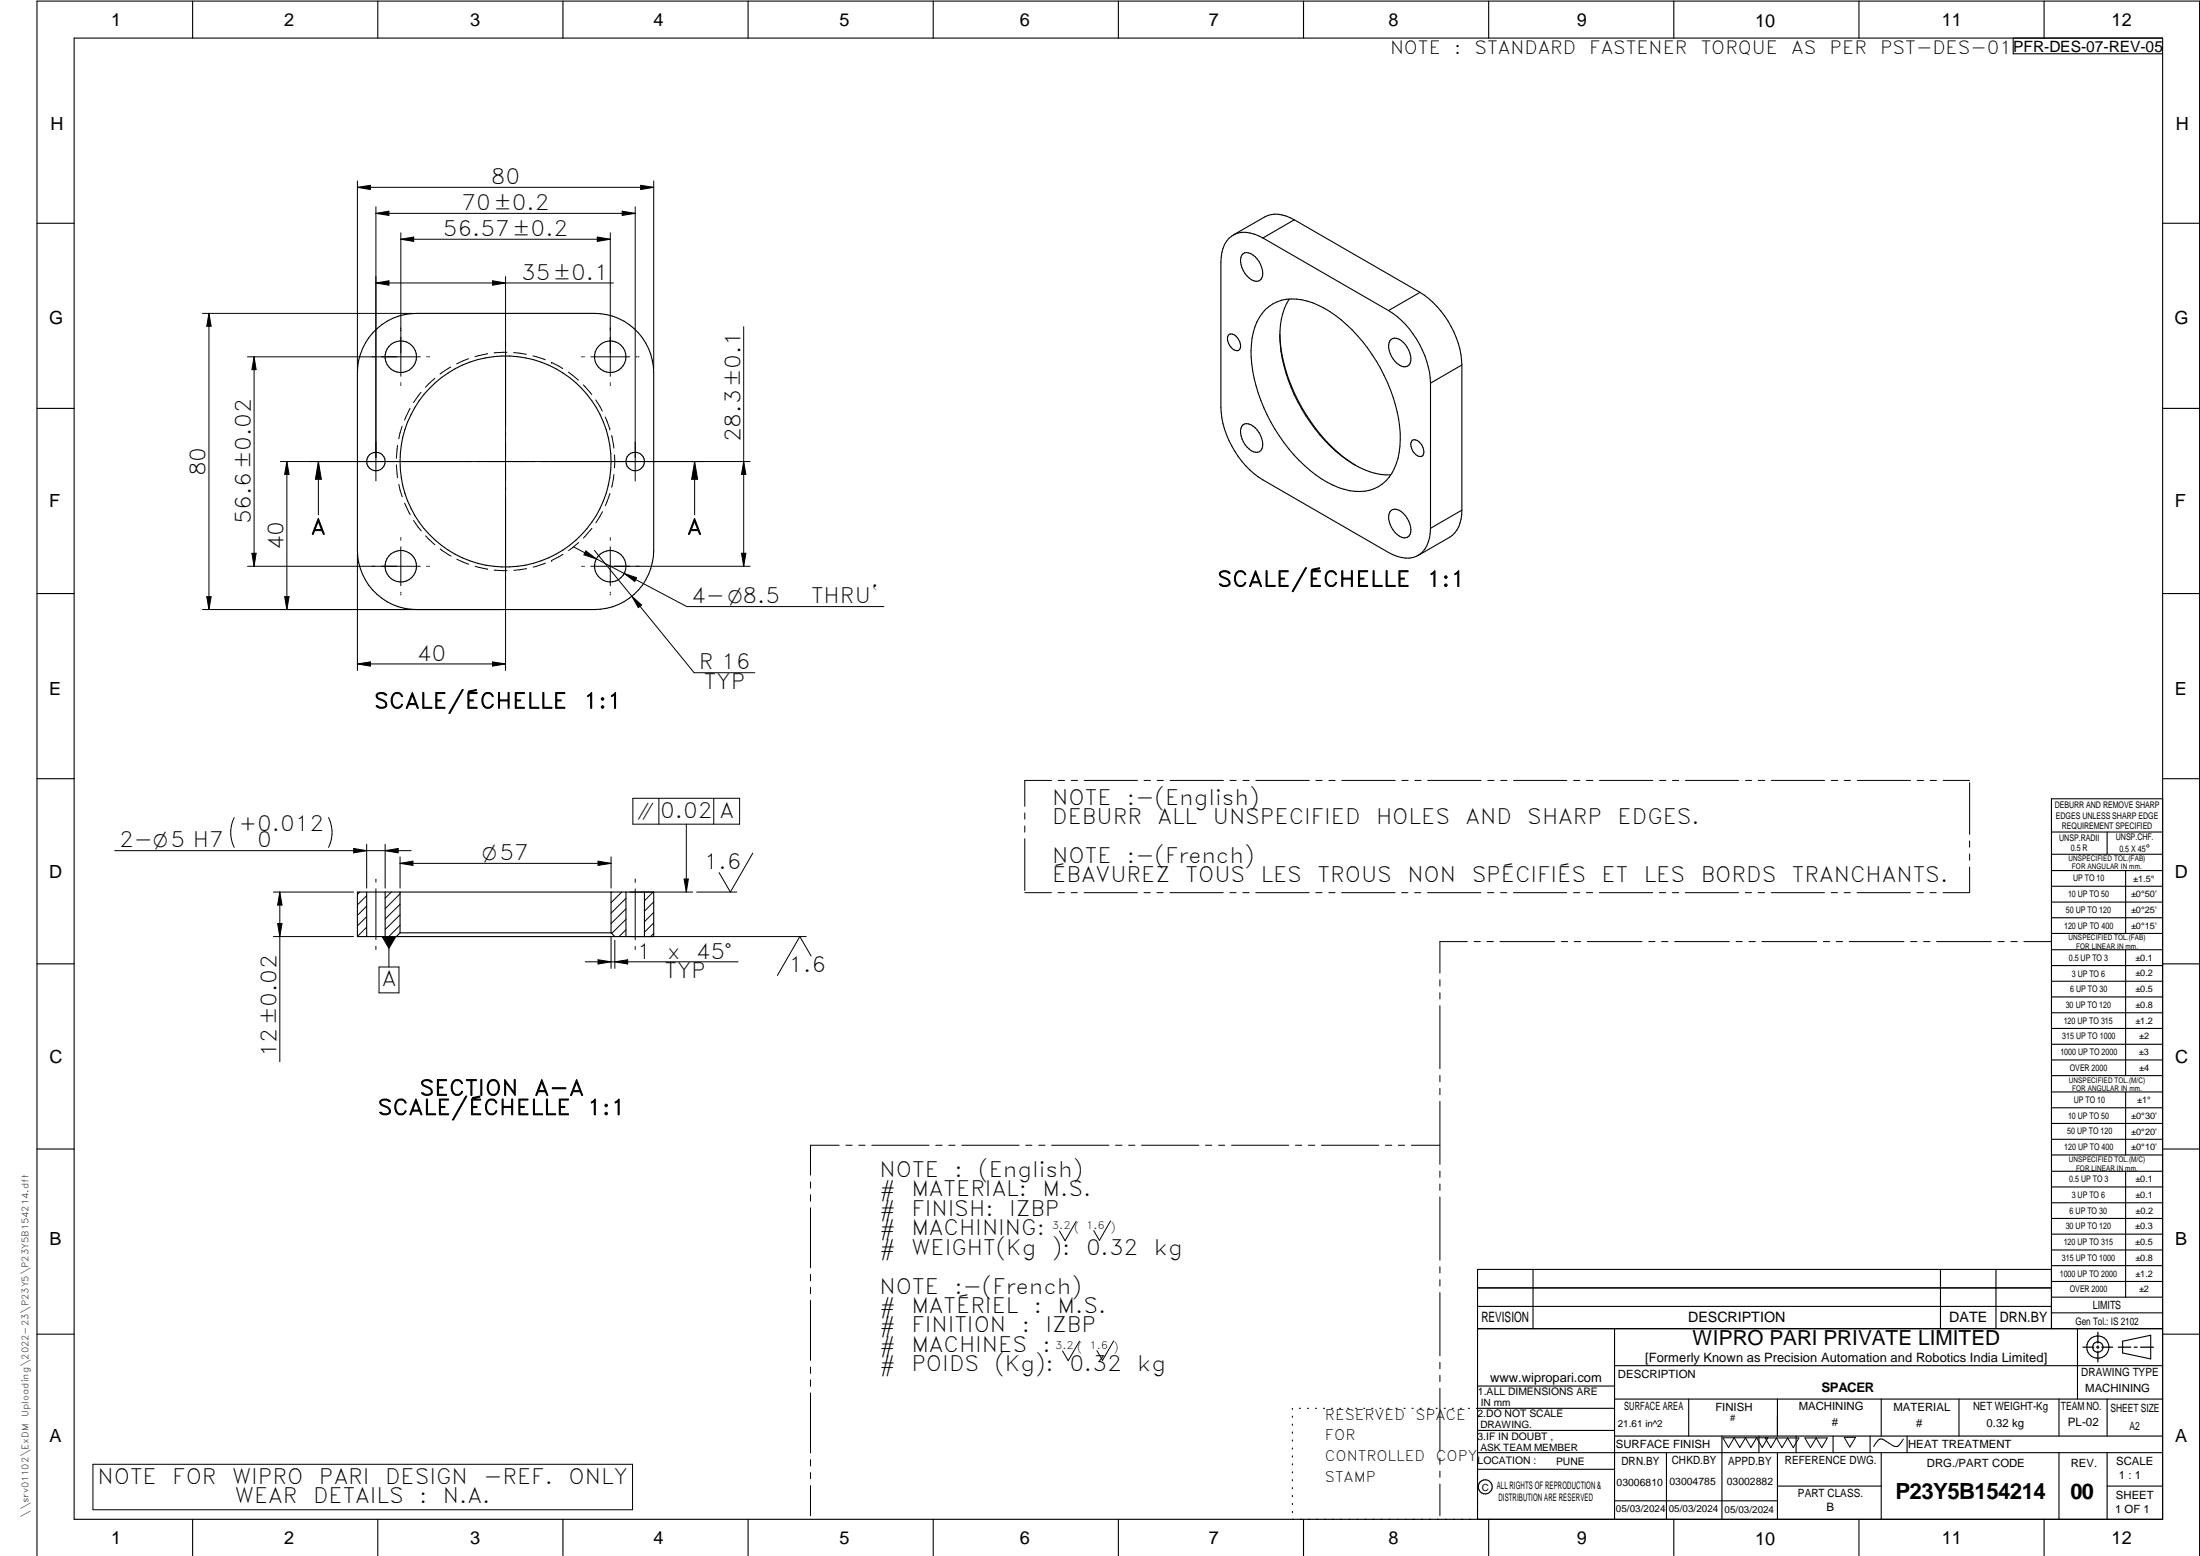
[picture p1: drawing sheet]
<svg xmlns="http://www.w3.org/2000/svg" width="594mm" height="420mm" viewBox="0 0 594 420" stroke-linecap="round" stroke-linejoin="round" font-family="sans-serif">
<g fill="none" stroke="#000" stroke-width=".3">
<path d="M20 10.3h564v400h-564zM52 .3v10M102 .3v10M152 .3v10M202 .3v10M252 .3v10M302 .3v10M352 .3v10M402 .3v10M452 .3v10M502 .3v10M543.6 10.3v4.2h40.4"/>
<path d="M552 .3v10M349.5 59.4l-8.5 4.9M349.5 59.4a8 8 0 0 0-8-.8l-8.5 4.9M349.5 59.4l33.9 19.6M10 60.3h10M335.7 68.5a2.65 2.65 0 0 1 3.3 .8 6 6 0 0 1 1.8 5.7 1.81 1.81 0 0 1-2.9 .5 6.3 6.3 0 0 1-2.8-6zM341 64.3a7.7 7.7 0 0 0-8.4-.5 7.9 7.9 0 0 0-2.9 7v39.2a25.1 25.1 0 0 0 11.3 19.6l33.9 19.6a7.7 7.7 0 0 0 8.5 .5 8.2 8.2 0 0 0 2.9-7M341 64.3l33.9 19.6M383.4 79a25 25 0 0 1 11.4 19.6M383.4 79l-8.5 4.9M584 60.3h10M101.8 88.7a15.6 15.6 0 0 1 10.7-4.1h48a16 16 0 0 1 16 16v48a16 16 0 0 1-16 16h-48a16 16 0 0 1-16-16v-48a16.1 16.1 0 0 1 5.3-11.9z"/>
<path d="M332 90.3a2.78 2.78 0 0 1 2.9 2.6 1.25 1.25 0 0 1-.4 1.7 1.25 1.25 0 0 1-1.7-.5 2.79 2.79 0 0 1-.8-3.8zM341.7 83.6a10.9 10.9 0 0 1 11.3-2.3 31.6 31.6 0 0 1 15 10.9 43.8 43.8 0 0 1 10.1 26.6 15.2 15.2 0 0 1-4.8 11.9 11.8 11.8 0 0 1-11.9 1 38.5 38.5 0 0 1-18.2-17.7 37.7 37.7 0 0 1-5.1-22.7 14.1 14.1 0 0 1 3.6-7.7zM345.6 90.2a46.3 46.3 0 0 0 20.5 35.5M348.1 80.7a20.3 20.3 0 0 0-2.2 14.2 46.3 46.3 0 0 0 17.9 29.3 19.1 19.1 0 0 0 11.8 4M374.9 83.9a25 25 0 0 1 11.4 19.6M375.7 91.7a2.52 2.52 0 0 1 3.3 .8 6 6 0 0 1 1.8 5.6 1.83 1.83 0 0 1-2.9 .5 6.2 6.2 0 0 1-2.8-6.1zM394.8 98.6v39.2M394.8 98.6l-8.5 4.9M10 110.3h10M335.7 114.7a2.65 2.65 0 0 1 3.3 .8 6 6 0 0 1 1.8 5.7 1.81 1.81 0 0 1-2.9 .5 6.3 6.3 0 0 1-2.8-6zM381.5 118.8a2.91 2.91 0 0 1 3 3.2 1.08 1.08 0 0 1-.5 1.2 1.08 1.08 0 0 1-1.3-.1 3.4 3.4 0 0 1-1.5-4zM386.3 103.5v39.2"/>
<path d="M584 110.3h10M375.7 137.8a2.52 2.52 0 0 1 3.3 .8 6 6 0 0 1 1.8 5.7 1.83 1.83 0 0 1-2.9 .5 6.2 6.2 0 0 1-2.8-6.1zM394.8 137.8l-8.5 4.9M394.8 137.8a8 8 0 0 1-3.4 7.3l-8.5 4.9M10 160.3h10M584 160.3h10M10 210.3h10M584 215.7h-30v143.1M584 210.3h10M554 224.7h30M554 230.7h30M554 235.1h30"/>
<path d="M554 239.3h30M569 224.7v6M574 235.1v17M96.5 240.9h80v12h-80zM99 240.9v12M104 240.9v12M108 251.9l-1 1M108 251.9h57M108 240.9v11M165 251.9l1 1M165 240.9v11M169 240.9v12"/>
<path d="M174 240.9v12M554 243.6h30M554 247.8h30M554 252.1h30M554 256.5h30M574 256.5v33.9M10 260.3h10M554 260.7h30M554 265h30M554 269.2h30M554 273.5h30M554 277.7h30"/>
<path d="M584 260.3h10M554 282h30M554 286.2h30M554 290.4h30M554 294.9h30M554 299.1h30M574 294.9v17M10 310.3h10M554 303.4h30M554 307.6h30M554 311.9h30M554 316.3h30"/>
<path d="M574 316.3v34M584 310.3h10M554 320.5h30M554 324.8h30M554 329h30M554 333.2h30M554 337.5h30M399 358.8h185M399 352.8h155M399 347.8h155M414 342.8v16M436 358.8v51.5"/>
<path d="M524 342.8v16M539 342.8v16M554 341.8h30M554 346h30M554 350.3h30M554 354.5h30M554 342.8h-155v67.5M561 358.8v19M10 360.3h10M399 374.3h37M436 368.8h148M436 377.8h148"/>
<path d="M456 377.8v10M480 377.8v10M508 377.8v10M529 377.8v10M556 377.8v10M569 377.8v10M573.2 362.2l7.6-1.6v6.3l-7.6-1.6zM584 360.3h10M349 380.3v.3M349 382.4v.3M349 384.6v.3M349 386.7v.3"/>
<path d="M349 388.8v.3M349 391v.3M349 393.1v.3M349 395.3v.3M349 397.4v.3M349 399.5v.3M350.9 380.3h.2M353.1 380.3h.2M355.2 380.3h.3M357.4 380.3h.3M359.6 380.3h.3M361.7 380.3h.3"/>
<path d="M363.9 380.3h.3M366.1 380.3h.3M368.3 380.3h.2M370.4 380.3h.3M372.6 380.3h.3M374.8 380.3h.3M376.9 380.3h.4M379.1 380.3h.3M381.3 380.3h.3M383.4 380.3h.4M385.6 380.3h.3M387.8 380.3h.3"/>
<path d="M390 380.3h.3M392.2 380.3h.3M394.3 380.3h.3M396.5 380.3h.3M398.7 380.3h37.3M399 386.2h37M399 396.7h37M436 387.8h148M450 392.3v18M465 387.8v22.5M475 387.8v4.5M480 392.3v18"/>
<path d="M485 387.8v4.5M495 387.8v4.5M505 387.8v4.5M508 392.3v18M515 387.8v4.5M556 392.3v18M569 392.3v18M584 392.3h-185M52 410.3v9.7M102 410.3v9.7M152 410.3v9.7M202 410.3v9.7"/>
<path d="M252 410.3v9.7M302 410.3v9.7M349 401.7v.3M349 403.8v.4M349 406v.3M349 408.1v.3M352 410.3v9.7M402 410.3v9.7M436 405.3h44M452 410.3v9.7M480 401.3h28M502 410.3v9.7"/>
<path d="M552 410.3v9.7M569 401.3h15M10 420v-419.7h584v419.7"/>
<circle cx="108.2" cy="96.3" r="4.3"/>
<circle cx="164.8" cy="96.3" r="4.2"/>
<circle cx="101.5" cy="124.6" r="2.5"/>
<circle cx="136.5" cy="124.6" r="28.5"/>
<circle cx="171.5" cy="124.6" r="2.51"/>
<circle cx="108.2" cy="152.9" r="4.3"/>
<circle cx="164.8" cy="152.9" r="4.3"/>
<circle cx="566.5" cy="363.8" r="2.99"/>
<circle cx="566.5" cy="363.7" r="1.41"/>
<circle cx="401.1" cy="401.5" r="1.9"/>
</g>
<path d="M566.5 359.7v3M562.5 363.8h2.9M566.1 363.8h.7M566.5 363.4v.7M566.5 364.9v2.8M567.6 363.8h2.9M572 363.8h3.4M576.3 363.8h.8M578 363.8h3.5" fill="none" stroke="#000" stroke-width=".34"/>
<g fill="none" stroke="#000" stroke-width=".27">
<path d="M96.5 48.9v50.7M96.5 50.6l3.5-.6v1.2zM96.5 50.6h80M101.5 57.6l3.5-.6v1.2zM101.5 57.6h70M101.5 55.8v74.1M168 57l3.5 .6-3.5 .6zM171.5 55.8v74.1M173 50l3.5 .6-3.5 .6zM176.5 48.9v50.7M101.5 76.4h64.1M101.5 76.4l3.5-.6v1.2z"/>
<path d="M108.2 62.9v38.7M108.2 64.6l3.5-.6v1.2zM108.2 64.6h56.6M133 75.8l3.5 .6-3.5 .6zM136.5 74.7v106.4M161.3 64l3.5 .6-3.5 .6zM164.8 62.9v38.7M54.7 84.6h56.8M56.4 84.6v80M56.4 84.6l.6 3.5h-1.2zM68.6 96.4l.6 3.4h-1.2zM68.6 96.4v56.5"/>
<path d="M113.5 96.4h-46.7M115.2 96.4h.2M115.7 96.4h.3M121.7 99.1l-2.9 1.9M126.5 96.9l-3.2 1.4M131.6 95.5l-3.3 .8M136.9 95.1l-3.5 .2M138.7 95.2l3.4 .5M143.9 96.1l3.3 1.1M148.9 97.8h.1M149 97.9l3 1.6M157 96.4h.3"/>
<path d="M157.6 96.4h.2M159.5 96.4h10.5M171.8 96.4h.2M172.3 96.4h.2M200.8 88.2v64.7M108.2 103.3v.2M108.2 103.8v.3M108.6 115.1l-.9 3.4M110.7 110.3l-1.4 3.2M113.7 105.9l-2 2.8M117.4 102.2l-2.5 2.4M153.5 100.5l2.7 2.2"/>
<path d="M157.5 103.9l2.3 2.7M160.9 108l1.7 3M163.4 112.6l1.3 3.2M164.7 115.8h.1M164.8 103.3v.2M164.8 103.8v.3M165.2 117.6l.6 3.4M75.7 124.6h126.9M77.5 124.6v40M77.5 124.6l.6 3.5h-1.2zM86 124.6v14.4M86 124.6l.8 4.8h-1.6z"/>
<path d="M107.1 125.5l.3 3.5M107.4 120.3l-.3 3.4M107.7 130.8l.9 3.4M109.3 135.8l1.5 3.2M162.7 138.2l-1.8 3M164.7 133.3l-1.3 3.3M165.8 128.1l-.6 3.5M165.9 122.9v3.4M187.6 124.6l.8 4.8h-1.6zM187.6 124.6v14.4M200.8 124.6l.6 3.5h-1.2zM68 149.4h1.2l-.6 3.5z"/>
<path d="M96.5 149.6v31.5M108.2 159.9v.2M108.2 145.2v.2M108.2 145.7v.2M108.2 147.7v10.5M111.7 140.5l2 2.8M113.5 152.9h-46.7M114.9 144.7l2.5 2.4M115.2 152.9h.2M115.7 152.9h.3M118.9 148.2l2.9 2M123.4 151l3.2 1.4"/>
<path d="M128.3 152.9l3.4 .8M133.5 154l3.4 .1M142.2 153.5l-3.4 .5M147.3 152.1l-3.3 1M149 151.3h.1M152 149.7l-3 1.6M154.8 147.7l13.8 7.2M156.2 146.5l-2.7 2.2M157 152.9h.3M157.6 152.9h.2M158.2 148.8l2.8 2.1-3.3-1.1zM159.5 152.9h43.1"/>
<path d="M159.8 142.7l-2.2 2.6M160.5 148.6l26.9 33.1h16.4M164.8 145.2v.2M164.8 145.7v.2M164.8 147.7v10.5M164.8 159.9v.2M168.6 154.9l3.3 1.1-.5 1zM168.6 154.9l16.9 8.9h53.2M200.2 149.4h1.2l-.6 3.5zM54.7 164.6h80.8M55.8 161.1h1.2l-.6 3.5zM76.9 161.1h1.2l-.6 3.5z"/>
<path d="M96.5 179.3l3.5-.6v1.2zM96.5 179.3h40M108.2 160.4v.3M133 178.7l3.5 .6-3.5 .6zM164.8 160.4v.3M170.6 161l2.7 2.4-.9 .7zM170.9 215.6h28.8v6.9h-28.8zM177.9 215.6v6.9M192.7 215.6v6.9M276.7 219.5v1.7M284 210.7h-7.3v7M285.7 210.7h1.8"/>
<path d="M289.3 210.7h1.7M292.8 210.7h14.4M308.9 210.7h1.8M312.5 210.7h1.6M316 210.7h14.4M332.1 210.7h1.7M335.7 210.7h1.6M339.1 210.7h14.5M355.3 210.7h1.7M358.9 210.7h1.6M362.3 210.7h14.5M378.5 210.7h1.7"/>
<path d="M382.1 210.7h1.6M385.5 210.7h14.5M401.7 210.7h1.7M405.3 210.7h1.6M408.7 210.7h14.4M424.9 210.7h1.7M428.4 210.7h1.7M431.9 210.7h14.4M448.1 210.7h1.7M451.6 210.7h1.7M455.1 210.7h14.4M471.3 210.7h1.7"/>
<path d="M474.8 210.7h1.7M478.3 210.7h14.4M494.5 210.7h1.7M498 210.7h1.7M501.5 210.7h14.4M517.7 210.7h1.7M521.2 210.7h1.7M524.7 210.7h7.2M531.9 211.3v14M31 229.7h80M63.2 220.8a9 9 0 0 0 0 8M88.7 220.8a9 9 0 0 1 0 8"/>
<path d="M95.5 229.1l3.5 .6-3.5 .6zM99 228v11.8M101.5 237.4v.8M101.5 240v13.7M104 229.7l3.5-.6v1.2zM104 228v11.8M108 231.4v8.4M108 233.1l3.5-.6v1.2zM108 233.1h57M161.5 232.5l3.5 .6-3.5 .6zM165 231.4v8.4M171.5 237.4v.9"/>
<path d="M184.7 237.4h1.2l-.6 3.5zM185.3 222.5v18.4M203.3 230.4l-6.1 10.5-3-5.3M276.7 223v1.7M276.7 226.5v14M531.9 234.1v6.9h-7.2M531.9 227.1v1.7M531.9 230.6v1.7M73.8 240.9h21.7M73.8 252.9h21.7M75 249.4h1.2l-.6 3.5zM75.6 240.9v45.8"/>
<path d="M75.6 240.9l.6 3.5h-1.2zM97.1 240.9l-.6 .6M99 247.5l-2.5 2.5M99 250.4l-2.5 2.5M99 241.9l-2.5 2.4M99 244.7l-2.5 2.5M101.5 255.5v.9M105 252.9v8.2M105.7 240.9l-1.7 1.6M108 241.3l-4 4.1M108 244.2l-4 4M108 247l-4 4"/>
<path d="M108 249.9l-3 3M158 259.7h41.3M161.5 259.2l3.5 .5-3.5 .6zM165 252.9v8.6M166 259.7l3.5-.5v1.1zM166 253.9v7.6M167.9 240.9l-2.9 2.9M169 242.6l-4 4M169 245.4l-4 4M169 248.2l-3.8 3.9M169 251l-1.8 1.9M170 240.9h17.1"/>
<path d="M170 252.9h47.7M171.5 240v13.7M171.5 255.6v.8M176.4 240.9l-2.4 2.3M176.5 252.1l-.8 .8M176.5 243.5l-2.5 2.5M176.5 246.4l-2.5 2.5M176.5 249.2l-2.5 2.5M188.1 240.9h10.9M219 258.1l-3-5.2-6.1 10.5M276.7 241h7.2M285.7 241h1.7"/>
<path d="M289.2 241h1.7M292.7 241h14.4M308.9 241h1.7M312.4 241h1.7M315.9 241h14.4M332.1 241h1.7M335.6 241h1.7M339.1 241h14.4M355.3 241h1.7M358.8 241h1.7M362.3 241h14.4M378.5 241h1.7"/>
<path d="M382 241h1.7M385.5 241h14.4M396.2 254.3h-7.4v8.5M398.1 254.3h1.6M401.5 254.3h1.8M401.7 241h1.7M405 254.3h14.8M405.2 241h1.7M408.7 241h14.4M421.6 254.3h1.7M424.9 241h1.7M425.1 254.3h1.7"/>
<path d="M428.4 241h1.7M428.6 254.3h14.8M431.9 241h14.4M445.2 254.3h1.7M448.1 241h1.7M448.7 254.3h1.7M451.6 241h1.7M452.2 254.3h14.8M455.1 241h14.4M468.8 254.3h1.7M471.3 241h1.7M472.3 254.3h1.7"/>
<path d="M474.8 241h1.7M475.8 254.3h14.8M478.3 241h14.4M492.4 254.3h1.7M494.4 241h1.8M495.8 254.3h1.8M498 241h1.7M499.4 254.3h14.7M501.5 241h14.4M516 254.3h1.6M517.6 241h1.8M519.4 254.3h1.8"/>
<path d="M521.2 241h1.7M522.9 254.3h14.8M539.5 254.3h1.7M543 254.3h1.7M546.5 254.3h7.4M102.4 261.1h5.3v7h-5.3zM388.8 264.5v1.8M388.8 268.1v1.6M388.8 271.6v17M388.8 290.4v1.7M388.8 293.9v1.7M388.8 297.4v17"/>
<path d="M218.9 319.2v1.6M226.6 309.2h-7.7v8.1M228.4 309.2h1.7M231.9 309.2h1.7M235.4 309.2h15.5M252.7 309.2h1.7M256.2 309.2h1.7M259.7 309.2h15.5M277 309.2h1.7M280.5 309.2h1.7M284 309.2h15.5M301.2 309.2h1.8"/>
<path d="M304.8 309.2h1.7M308.3 309.2h15.5M325.5 309.2h1.7M329.1 309.2h1.6M332.6 309.2h15.4M349.8 309.2h1.7M353.3 309.2h1.7M356.8 309.2h15.5M374.1 309.2h1.7M377.6 309.2h1.7M381.1 309.2h7.7M388.8 316.2v1.7"/>
<path d="M388.8 319.7v1.7M218.9 322.6v1.8M218.9 326.1v16.2M290.6 329.8l-3 5.2-1.5-2.6M299.9 329.7l-3 5.2-1.5-2.6M388.8 323.2v17.1M218.9 344.1v1.8M218.9 347.6v1.7M218.9 351.2v16.1M388.8 342.1v1.6M388.8 345.6v1.7M388.8 349v17.1"/>
<path d="M218.9 369.1v1.7M218.9 372.6v1.8M218.9 376.1v16.2M291.5 362.2l-3 5.2-1.6-2.6M300.7 362.1l-3 5.2-1.5-2.6M388.8 367.9v1.7M388.8 371.4v1.7M388.8 374.9v17M25.1 395.4h145.7v12.3h-145.7zM218.9 394.1v1.8M218.9 397.6v1.7M388.8 393.7v1.7"/>
<path d="M388.8 397.2v1.7M465.2 388.2h12.2l-1.5 2.7-1.6-2.7-1.5 2.7-1.5-2.7-1.5 2.7-1.5-2.7-1.5 2.7zM476.7 388.3h9.1l-1.6 2.6-1.5-2.6-1.5 2.6-1.5-2.6-1.5 2.6zM487.4 388.3h6l-1.5 2.6-1.5-2.6-1.5 2.6zM498 388.1h3.1l-1.6 2.6zM514 388.6l-1.1 1.5a1.2 1.2 0 0 1-1.8 .3l-1.8-1.2a1.55 1.55 0 0 0-1.6-.6 1.55 1.55 0 0 0-1.2 1.1l-.5 .9M218.9 401.2v8.1M388.8 400.7v8.6"/>
</g>
<g fill="#000">
<path d="M96.5 50.6l3.5-.6v1.2zM101.5 57.6l3.5-.6v1.2zM168 57l3.5 .6-3.5 .6zM173 50l3.5 .6-3.5 .6zM101.5 76.4l3.5-.6v1.2zM108.2 64.6l3.5-.6v1.2zM133 75.8l3.5 .6-3.5 .6zM161.3 64l3.5 .6-3.5 .6zM56.4 84.6l.6 3.5h-1.2zM68.6 96.4l.6 3.4h-1.2zM77.5 124.6l.6 3.5h-1.2zM86 124.6l.8 4.8h-1.6z"/>
<path d="M187.6 124.6l.8 4.8h-1.6zM200.8 124.6l.6 3.5h-1.2zM68 149.4h1.2l-.6 3.5zM158.2 148.8l2.8 2.1-3.3-1.1zM168.6 154.9l3.3 1.1-.5 1zM200.2 149.4h1.2l-.6 3.5zM55.8 161.1h1.2l-.6 3.5zM76.9 161.1h1.2l-.6 3.5zM96.5 179.3l3.5-.6v1.2zM133 178.7l3.5 .6-3.5 .6zM170.6 161l2.7 2.4-.9 .7zM95.5 229.1l3.5 .6-3.5 .6z"/>
<path d="M104 229.7l3.5-.6v1.2zM108 233.1l3.5-.6v1.2zM161.5 232.5l3.5 .6-3.5 .6zM184.7 237.4h1.2l-.6 3.5zM75.6 240.9l.6 3.5h-1.2zM75 249.4h1.2l-.6 3.5zM103 252.9h4.1l-2.1 3.5zM161.5 259.2l3.5 .5-3.5 .6zM166 259.7l3.5-.5v1.1z"/>
</g>
<text font-size="6" x="511.8" y="404.8">P23Y5B154214</text>
<text font-size="5.9" x="559.1" y="404.7">00</text>
<g font-size="5.7">
<text x="132.6" y="49.7">80</text>
<text x="124.7" y="56.7">70±0.2</text>
<text x="119.6" y="63.7">56.57±0.2</text>
<text x="140.7" y="75.6">35±0.1</text>
<text x="199.9" y="119.4" transform="rotate(-90 199.9 119.4)">28.3±0.1</text>
<text x="55.5" y="128.6" transform="rotate(-90 55.5 128.6)">80</text>
<text x="67.7" y="141.6" transform="rotate(-90 67.7 141.6)">56.6±0.02</text>
<text x="76.6" y="148.5" transform="rotate(-90 76.6 148.5)">40</text>
<text x="83.9" y="144.3">A</text>
<text x="185.5" y="144.3">A</text>
<text x="328.7" y="158.4">SCALE/ÉCHELLE</text>
<text x="385.2" y="158.4">1:1</text>
<text x="186.7" y="162.9">4-O8.5</text>
<text x="219" y="162.9">THRU`</text>
<text x="112.6" y="178.4">40</text>
<text x="188.7" y="180.8">R 16</text>
<text x="101" y="191.3">SCALE/ÉCHELLE</text>
<text x="157.5" y="191.3">1:1</text>
<text x="190.1" y="186">TYP</text>
<text x="178.3" y="220.8">0.02 A</text>
<text x="284.1" y="217.3">NOTE</text>
<text x="304.3" y="217.3">:-(English)</text>
<text x="64.5" y="224.3">+0.012</text>
<text x="284.1" y="222.5">DEBURR</text>
<text x="312.6" y="222.5">ALL</text>
<text x="327.5" y="222.5">UNSPECIFIED</text>
<text x="371.6" y="222.5">HOLES</text>
<text x="395.7" y="222.5">AND</text>
<text x="412.4" y="222.5">SHARP</text>
<text x="436.8" y="222.5">EDGES.</text>
<text x="32.2" y="228.8">2-O5 H7</text>
<text x="69.4" y="228.8">0</text>
<text x="284.1" y="233">NOTE</text>
<text x="304.3" y="233">:-(French)</text>
<text x="190.1" y="234.7">1.6</text>
<text x="284.1" y="238.3">ÉBAVUREZ</text>
<text x="320.1" y="238.3">TOUS</text>
<text x="340.4" y="238.3">LES</text>
<text x="355.8" y="238.3">TROUS</text>
<text x="380" y="238.3">NON</text>
<text x="397.4" y="238.3">SPÉCIFIÉS</text>
<text x="432.5" y="238.3">ET</text>
<text x="443.9" y="238.3">LES</text>
<text x="459.2" y="238.3">BORDS</text>
<text x="483.9" y="238.3">TRANCHANTS.</text>
<text x="172" y="258.9">1</text>
<text x="180.1" y="258.9">x</text>
<text x="187.9" y="258.9">45°</text>
<text x="212.9" y="262.5">1.6</text>
<text x="103.1" y="266.4">A</text>
<text x="179.4" y="264.1">TYP</text>
<text x="74.7" y="285.5" transform="rotate(-90 74.7 285.5)">12±0.02</text>
<text x="113.3" y="295.8">SECTION</text>
<text x="144.3" y="295.8">A-A</text>
<text x="102" y="301">SCALE/ÉCHELLE</text>
<text x="158.5" y="301">1:1</text>
<text x="237.5" y="317.8">NOTE</text>
<text x="257.7" y="317.8">:</text>
<text x="264.1" y="317.8">(English)</text>
<text x="237.5" y="323">#</text>
<text x="246.1" y="323">MATERIAL:</text>
<text x="281.5" y="323">M.S.</text>
<text x="237.5" y="328.3">#</text>
<text x="246.1" y="328.3">FINISH:</text>
<text x="272.5" y="328.3">IZBP</text>
<text x="237.5" y="333.5">#</text>
<text x="246.1" y="333.5">MACHINING:</text>
<text x="237.5" y="338.8">#</text>
<text x="246.1" y="338.8">WEIGHT(Kg</text>
<text x="284" y="338.8">):</text>
<text x="293.3" y="338.8">0.32</text>
<text x="311.6" y="338.8">kg</text>
<text x="237.5" y="349.3">NOTE</text>
<text x="257.7" y="349.3">:-(French)</text>
<text x="237.5" y="354.5">#</text>
<text x="237.5" y="359.8">#</text>
<text x="246.1" y="359.8">FINITION</text>
<text x="246.1" y="354.5">MATÉRIEL</text>
<text x="275.9" y="359.8">:</text>
<text x="279.2" y="354.5">:</text>
<text x="282.3" y="359.8">IZBP</text>
<text x="285.6" y="354.5">M.S.</text>
<text x="237.5" y="365">#</text>
<text x="246.1" y="365">MACHINES</text>
<text x="281.5" y="365">:</text>
<text x="237.5" y="370.3">#</text>
<text x="246.1" y="370.3">POIDS</text>
<text x="268.5" y="370.3">(Kg):</text>
<text x="288.8" y="370.3">0.32</text>
<text x="307.1" y="370.3">kg</text>
<text x="26.3" y="400.6">NOTE</text>
<text x="46.5" y="400.6">FOR</text>
<text x="62.7" y="400.6">WIPRO</text>
<text x="86.1" y="400.6">PARI</text>
<text x="104" y="400.6">DESIGN</text>
<text x="130.5" y="400.6">-REF.</text>
<text x="153.5" y="400.6">ONLY</text>
<text x="63.4" y="405.9">WEAR</text>
<text x="84.5" y="405.9">DETAILS</text>
<text x="113.2" y="405.9">:</text>
<text x="119.6" y="405.9">N.A.</text>
</g>
<text font-size="5.6" x="457" y="363.2">WIPRO PARI PRIVATE LIMITED</text>
<g font-size="5.4">
<text x="172.2" y="220.8">i</text>
<text x="130.2" y="232.2">O57</text>
</g>
<g font-size="4.9">
<text x="30" y="6.9">1</text>
<text x="76.7" y="6.9">2</text>
<text x="127" y="6.9">3</text>
<text x="176.5" y="6.9">4</text>
<text x="226.7" y="6.9">5</text>
<text x="275.4" y="6.9">6</text>
<text x="326.4" y="6.9">7</text>
<text x="375" y="6.9">8</text>
<text x="425.8" y="6.9">9</text>
<text x="473.9" y="7.3">10</text>
<text x="524.3" y="6.9">11</text>
<text x="570.2" y="6.9">12</text>
<text x="375.4" y="14.5">NOTE</text>
<text x="392.7" y="14.5">:</text>
<text x="398.2" y="14.5">STANDARD</text>
<text x="429.2" y="14.5">FASTENER</text>
<text x="459.2" y="14.5">TORQUE</text>
<text x="483.7" y="14.5">AS</text>
<text x="494.1" y="14.5">PER</text>
<text x="507.7" y="14.5">PST-DES-01</text>
<text x="13.6" y="35.1">H</text>
<text x="587.6" y="35.1">H</text>
<text x="13.2" y="87.5">G</text>
<text x="587.2" y="87.5">G</text>
<text x="13.2" y="137">F</text>
<text x="587.2" y="137">F</text>
<text x="13.2" y="187.6">E</text>
<text x="587.2" y="187.6">E</text>
<text x="13.2" y="237">D</text>
<text x="587.2" y="237">D</text>
<text x="13.4" y="287.1">C</text>
<text x="587.4" y="287.1">C</text>
<text x="13.4" y="336.2">B</text>
<text x="587.4" y="336.2">B</text>
<text x="13.4" y="389.3">A</text>
<text x="587.4" y="389.3">A</text>
<text x="30" y="416.9">1</text>
<text x="76.7" y="416.9">2</text>
<text x="127" y="416.9">3</text>
<text x="176.5" y="416.9">4</text>
<text x="226.7" y="416.9">5</text>
<text x="275.4" y="416.9">6</text>
<text x="326.4" y="416.9">7</text>
<text x="375" y="416.9">8</text>
<text x="425.8" y="416.9">9</text>
<text x="473.9" y="417.3">10</text>
<text x="524.3" y="416.9">11</text>
<text x="570.2" y="416.9">12</text>
</g>
<text font-size="4.2" x="543.6" y="14">PFR-DES-07-REV-05</text>
<g font-size="3.9">
<text x="400" y="357.1">REVISION</text>
<text x="455.9" y="357.1">DESCRIPTION</text>
<text x="526.4" y="357.1">DATE</text>
<text x="540" y="357.1">DRN.BY</text>
<text x="357.8" y="383.3">RESERVED</text>
<text x="382.3" y="383.3">SPACE</text>
<text x="357.8" y="388.9">FOR</text>
<text x="357.8" y="394.5">CONTROLLED</text>
<text x="387.8" y="394.5">COPY</text>
<text x="357.8" y="400">STAMP</text>
</g>
<text font-size="3.6" x="491.9" y="375.8">SPACER</text>
<g font-size="3.5">
<text x="444.3" y="367.7">[Formerly Known as Precision Automation and Robotics India Limited]</text>
<text x="402.4" y="373.3">www.wipropari.com</text>
</g>
<g font-size="3.1">
<text x="565.1" y="353.5">LIMITS</text>
<text x="562" y="371.7">DRAWING TYPE</text>
<text x="436.9" y="372.1">DESCRIPTION</text>
<text x="563.1" y="375.9">MACHINING</text>
<text x="438.6" y="380.8">SURFACE AREA</text>
<text x="463.2" y="380.9">FINISH</text>
<text x="485.7" y="380.8">MACHINING</text>
<text x="511.3" y="380.9">MATERIAL</text>
<text x="532.8" y="380.7">NET WEIGHT-Kg</text>
<text x="556.5" y="380.7">TEAM NO.</text>
<text x="569.9" y="381.2">SHEET SIZE</text>
<text x="494.6" y="385.1">#</text>
<text x="517.4" y="385.3">#</text>
<text x="536.4" y="385.3">0.32 kg</text>
<text x="558.4" y="385.1">PL-02</text>
<text x="575" y="386.1">A2</text>
<text x="436.3" y="391">SURFACE FINISH</text>
<text x="437.8" y="395.5">DRN.BY</text>
<text x="451.4" y="395.4">CHKD.BY</text>
<text x="466.6" y="395.5">APPD.BY</text>
<text x="482" y="395.4">REFERENCE DWG.</text>
<text x="515.3" y="391.1">HEAT TREATMENT</text>
<text x="571.4" y="395.6">SCALE</text>
<text x="520.4" y="396.2">DRG./PART CODE</text>
<text x="559.2" y="396.1">REV.</text>
<text x="572.2" y="399.5">1 : 1</text>
<text x="485.5" y="404.3">PART CLASS.</text>
<text x="493.2" y="407.9">B</text>
<text x="571.4" y="404.7">SHEET</text>
<text x="571.2" y="408.4">1 OF 1</text>
</g>
<text font-size="3" x="579.5" y="230.1">°</text>
<g font-size="2.8">
<text x="284" y="332">3.2 ( 1.6 )</text>
<text x="560.4" y="357.7">Gen Tol.: IS 2102</text>
<text x="284.9" y="364.4">3.2 ( 1.6 )</text>
<text x="399.1" y="376.6">1.ALL DIMENSIONS ARE</text>
<text x="399" y="382.7">2.DO NOT SCALE</text>
<text x="399" y="388.7">3.IF IN DOUBT ,</text>
<text x="399" y="395.4">LOCATION :</text>
<text x="420.2" y="395.6">PUNE</text>
<text x="404.2" y="402">ALL RIGHTS OF REPRODUCTION &amp;</text>
<text x="436.5" y="401.2">03006810</text>
<text x="450.8" y="400.9">03004785</text>
<text x="466.3" y="401">03002882</text>
<text x="404.7" y="405.4">DISTRIBUTION ARE RESERVED</text>
</g>
<g font-size="2.7">
<text x="399.9" y="379.7">IN mm</text>
<text x="399.7" y="385.7">DRAWING.</text>
<text x="436.9" y="385.4">21.61 in^2</text>
<text x="399.7" y="391.8">ASK TEAM MEMBER</text>
<text x="400.1" y="402.5">C</text>
<text x="436.4" y="408.3">05/03/2024</text>
<text x="450.6" y="408.4">05/03/2024</text>
<text x="465.7" y="408.5">05/03/2024</text>
</g>
<g font-size="2.5">
<text x="554.9" y="218.3">DEBURR AND REMOVE SHARP</text>
<text x="555.2" y="221">EDGES UNLESS SHARP EDGE</text>
<text x="556.1" y="227.1">UNSP.RADII</text>
<text x="556.8" y="223.8">REQUIREMENT SPECIFIED</text>
<text x="571.4" y="226.9">UNSP.CHF.</text>
<text x="559.2" y="229.9">0.5 R</text>
<text x="572.3" y="230.1">0.5 X 45</text>
<text x="559.8" y="238">UP TO 10</text>
<text x="576.1" y="238.1">±1.5°</text>
<text x="558.5" y="242.2">10 UP TO 50</text>
<text x="575.5" y="242.3">±0°50'</text>
<text x="557.4" y="250.7">120 UP TO 400</text>
<text x="557.9" y="246.5">50 UP TO 120</text>
<text x="575.5" y="250.7">±0°15'</text>
<text x="575.5" y="246.5">±0°25'</text>
<text x="558.7" y="259.4">0.5 UP TO 3</text>
<text x="559.5" y="263.7">3 UP TO 6</text>
<text x="576.6" y="263.6">±0.2</text>
<text x="576.6" y="259.4">±0.1</text>
<text x="559" y="267.9">6 UP TO 30</text>
<text x="576.6" y="267.9">±0.5</text>
<text x="557.8" y="272.2">30 UP TO 120</text>
<text x="576.6" y="272.2">±0.8</text>
<text x="556.9" y="280.7">315 UP TO 1000</text>
<text x="557.3" y="276.4">120 UP TO 315</text>
<text x="576.6" y="276.4">±1.2</text>
<text x="577.7" y="280.7">±2</text>
<text x="556.4" y="284.9">1000 UP TO 2000</text>
<text x="577.6" y="284.9">±3</text>
<text x="558.9" y="289.2">OVER 2000</text>
<text x="577.7" y="289.3">±4</text>
<text x="560" y="297.9">UP TO 10</text>
<text x="577.1" y="297.9">±1°</text>
<text x="558.5" y="302.1">10 UP TO 50</text>
<text x="575.5" y="302.1">±0°30'</text>
<text x="557.4" y="310.6">120 UP TO 400</text>
<text x="558.2" y="306.3">50 UP TO 120</text>
<text x="575.5" y="310.6">±0°10'</text>
<text x="575.5" y="306.4">±0°20'</text>
<text x="558.8" y="319.2">0.5 UP TO 3</text>
<text x="559.4" y="323.4">3 UP TO 6</text>
<text x="576.6" y="319.2">±0.1</text>
<text x="576.6" y="323.5">±0.1</text>
<text x="558.9" y="327.7">6 UP TO 30</text>
<text x="576.7" y="327.7">±0.2</text>
<text x="557.8" y="332">30 UP TO 120</text>
<text x="576.6" y="332">±0.3</text>
<text x="556.8" y="340.5">315 UP TO 1000</text>
<text x="557.3" y="336.3">120 UP TO 315</text>
<text x="576.6" y="336.3">±0.5</text>
<text x="576.6" y="340.5">±0.8</text>
<text x="556.2" y="344.7">1000 UP TO 2000</text>
<text x="576.6" y="344.7">±1.2</text>
<text x="558.9" y="349">OVER 2000</text>
<text x="577.6" y="349">±2</text>
<text x="467.2" y="383.8">#</text>
</g>
<g font-size="2.4">
<text x="7.7" y="382.7" transform="rotate(-90 7.7 382.7)">Uploading\2022-23\P23Y5\P23Y5B154214.dft</text>
<text x="7.7" y="409.8" transform="rotate(-90 7.7 409.8)">\\srv01102\ExDM</text>
</g>
<g font-size="2.1">
<text x="558.5" y="232.4">UNSPECIFIED TOL.(FAB)</text>
<text x="559.5" y="234.7">FOR ANGULAR IN mm.</text>
<text x="558.6" y="253.9">UNSPECIFIED TOL.(FAB)</text>
<text x="560.7" y="256.3">FOR LINEAR IN mm.</text>
<text x="558.7" y="292.3">UNSPECIFIED TOL.(M/C)</text>
<text x="559.6" y="294.7">FOR ANGULAR IN mm.</text>
<text x="558.7" y="313.7">UNSPECIFIED TOL.(M/C)</text>
<text x="560.6" y="316.1">FOR LINEAR IN mm.</text>
</g>
</svg>
